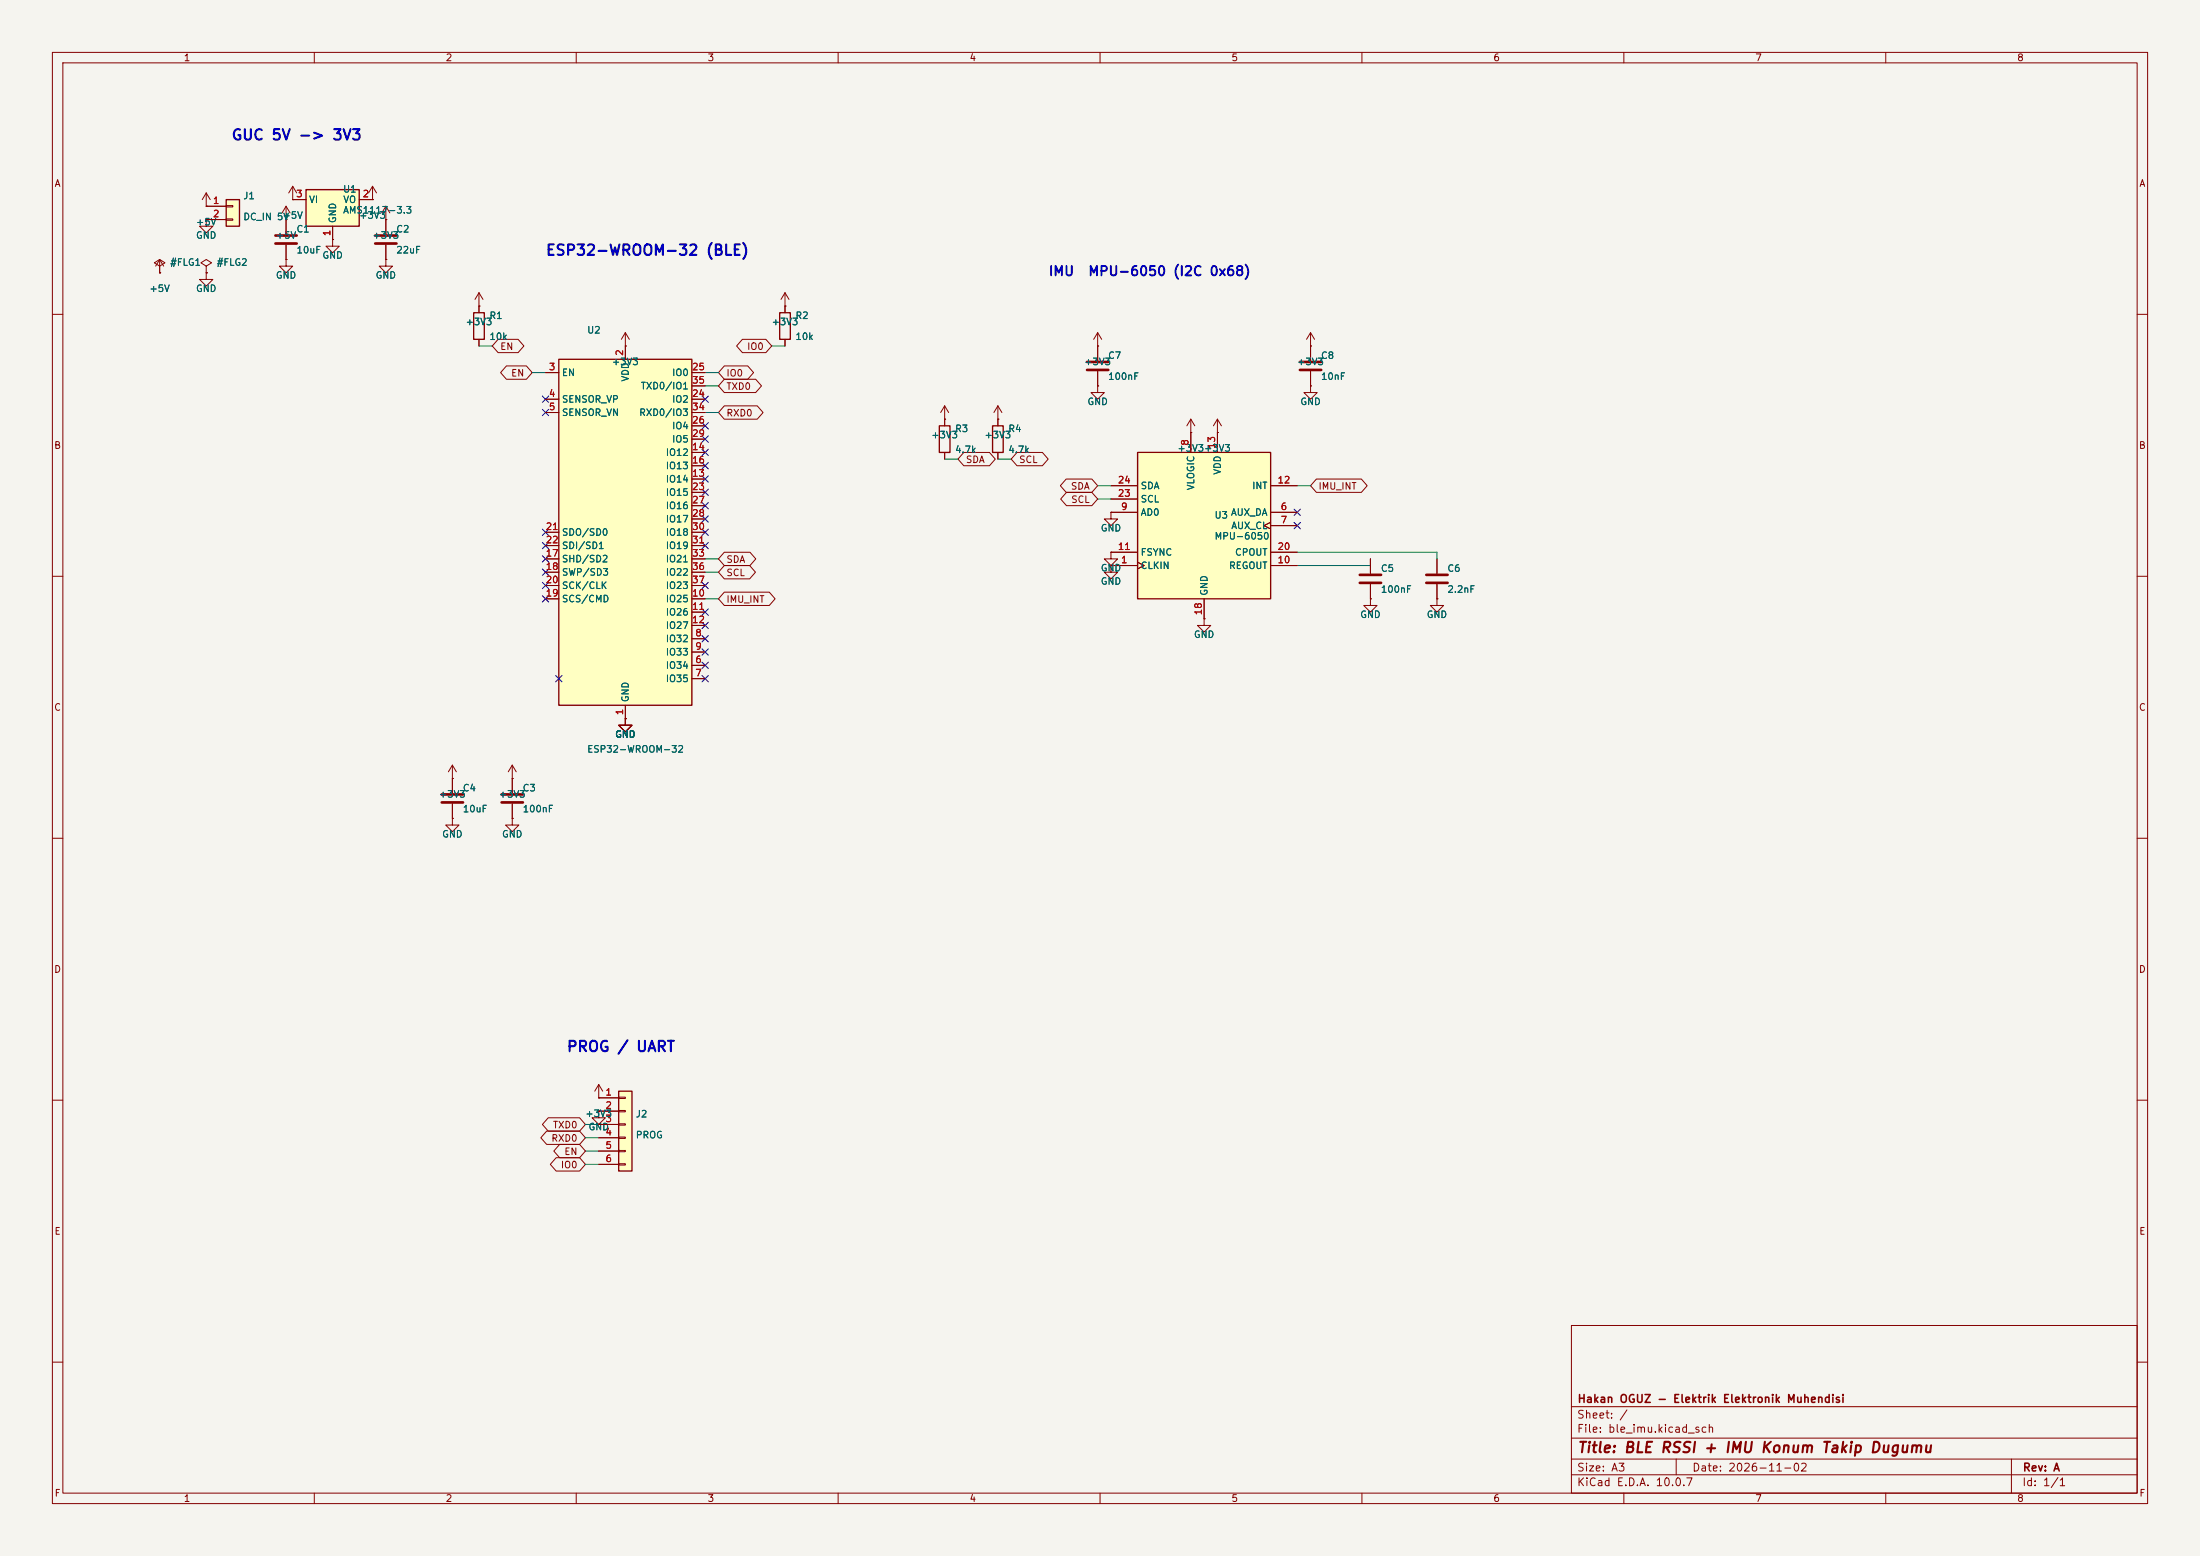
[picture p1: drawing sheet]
<svg xmlns="http://www.w3.org/2000/svg" width="420mm" height="297mm" viewBox="0 0 420 297" stroke-linecap="round" stroke-linejoin="round" font-family="sans-serif">
<path d="M0 0h420v297h-420z" fill="#f5f4ef" stroke="#f5f4ef" stroke-width=".19"/>
<g fill="none" stroke="#840000" stroke-width=".19">
<path d="M10 10h400v277h-400zM12 12h396v273h-396zM60 10v2M110 10v2M160 10v2M210 10v2M260 10v2M310 10v2M360 10v2M10 60h2M408 60h2M10 110h2"/>
<path d="M408 110h2M10 160h2M408 160h2M10 210h2M408 210h2M300 253h108v32h-108zM10 260h2M300 278.5h108M300 274.5h108M300 268.5h108M320 278.5v3M384 278.5v6.5"/>
<path d="M408 260h2M60 285v2M110 285v2M160 285v2M210 285v2M260 285v2M300 281.5h108M310 285v2M360 285v2"/>
</g>
<path d="M106.7 68.6h25.4v66h-25.4z" fill="#ffffc2"/>
<path d="M148.8 59.7h2.1v5.1h-2.1zM106.7 68.6h25.4v66h-25.4zM179.3 81.3h2.1v5.1h-2.1zM189.5 81.3h2v5.1h-2z" fill="none" stroke="#840000" stroke-width=".25"/>
<g fill="none" stroke="#840000" stroke-width=".19">
<path d="M73.7 49.5v1.3h1.2l-1.2 1.3-1.3-1.3h1.3M73.7 49.5h.1M149.9 58.4v1.3M104.1 71.1h2.6M104.1 76.2h2.6M104.1 78.7h2.6M119.4 66h.1M119.4 63.5v5.1M119.4 63.5l-.8 1.3M119.4 63.5l.7 1.3M132.1 71.1h2.5M132.1 76.2h2.5"/>
<path d="M132.1 78.7h2.5M132.1 73.7h2.5M149.9 64.8v1.2M190.5 77.5v3.8M190.5 77.5l-.8 1.2M190.5 77.5l.8 1.2M209.5 66h.1M209.5 73.7v1.2h1.3l-1.3 1.3-1.2-1.3h1.2M209.5 73.7h.1M209.5 63.5l-.7 1.3M209.5 63.5l.8 1.3M209.5 63.5v5.3"/>
<path d="M209.5 70.9v2.8M132.1 91.4h2.5M132.1 86.4h2.5M132.1 88.9h2.5M132.1 94h2.5M132.1 81.3h2.5M132.1 96.5h2.5M132.1 99.1h2.5M132.1 83.8h2.5M180.3 80v1.3M180.3 86.4v1.2M190.5 80h.1"/>
<path d="M190.5 86.4v1.2M232.4 82.6h.1M232.4 80l-.8 1.3M232.4 80l.8 1.3M232.4 80v2.6M104.1 114.3h2.6M104.1 106.7h2.6M104.1 109.2h2.6M104.1 111.8h2.6M104.1 101.6h2.6M104.1 104.1h2.6M132.1 114.3h2.5"/>
<path d="M132.1 116.8h2.5M132.1 119.4h2.5M132.1 106.7h2.5M132.1 109.2h2.5M132.1 111.8h2.5M132.1 101.6h2.5M132.1 104.1h2.5M212.1 105.4v1.3h1.3l-1.3 1.3-1.3-1.3h1.3M212.1 105.4h.1M119.4 137.2v1.2h1.2l-1.2 1.3-1.3-1.3h1.3M119.4 137.2h.1M119.4 134.6v2.6"/>
<path d="M132.1 127h2.5M132.1 129.5h2.5M132.1 121.9h2.5M132.1 124.5h2.5M86.4 148.6h.1M86.4 146.1l-.8 1.2M86.4 146.1l.7 1.2M86.4 146.1v5.3M86.4 153.4v2.8M97.8 156.2v1.3h1.3l-1.3 1.3-1.3-1.3h1.3M97.8 156.2h.1M97.8 148.6v2.8"/>
<path d="M97.8 153.4v2.8"/>
</g>
<path d="M207.5 69.1h4.1M207.5 70.6h4.1M84.3 151.6h4.1M84.3 153.2h4.1M95.8 151.6h4M95.8 153.2h4" fill="none" stroke="#840000" stroke-width=".51"/>
<path d="M58.4 36.2h10.2v7h-10.2z" fill="#ffffc2"/>
<path d="M58.4 36.2h10.2v7h-10.2zM90.4 59.7h2.1v5.1h-2.1z" fill="none" stroke="#840000" stroke-width=".25"/>
<g fill="none" stroke="#840000" stroke-width=".19">
<path d="M39.4 39.4h.1M39.4 36.8l-.8 1.3M39.4 36.8l.7 1.3M39.4 36.8v2.6M54.6 39.4l-.8 1.2M54.6 39.4l.8 1.2M54.6 39.4v5.3M55.9 38.1h.1M55.9 38.1h2.5M55.9 35.6l-.8 1.2M55.9 35.6l.7 1.2M55.9 35.6v2.5"/>
<path d="M68.6 38.1h2.5M71.1 38.1h.1M71.1 35.6l-.7 1.2M71.1 35.6l.8 1.2M71.1 35.6v2.5M73.7 39.4v5.3M73.7 39.4l-.8 1.2M73.7 39.4l.7 1.2M30.5 50.8l1-.6-1-.7-1 .7 1 .6v1.3M30.5 52.1h.1M30.5 49.5l-.8 1.3M30.5 49.5l.7 1.3"/>
<path d="M30.5 49.5v2.6M39.4 50.8l1-.6-1-.7-1 .7 1 .6v1.3M39.4 52.1h.1M39.4 41.9v1.3h1.2l-1.2 1.3-1.3-1.3h1.3M39.4 41.9h.1M54.6 41.9h.1M54.6 49.5v1.3h1.3l-1.3 1.3-1.3-1.3h1.3M54.6 49.5h.1M54.6 46.7v2.8M63.5 45.7v1.3h1.3l-1.3 1.3-1.3-1.3h1.3M63.5 45.7h.1M63.5 43.2v2.5"/>
<path d="M73.7 41.9h.1M73.7 46.7v2.8M91.4 58.4h.1M91.4 55.9v3.8M91.4 55.9l-.7 1.3M91.4 55.9l.8 1.3M149.9 58.4h.1M149.9 55.9l-.8 1.3M149.9 55.9l.7 1.3M149.9 55.9v2.5M91.4 64.8v1.2M180.3 77.5l-.7 1.2"/>
<path d="M180.3 77.5l.8 1.2M180.3 77.5v2.5M180.3 80h.1M261.6 114.3v1.3h1.3l-1.3 1.2-1.3-1.2h1.3M261.6 114.3h.1M261.6 106.7v2.8M261.6 111.5v2.8"/>
</g>
<path d="M52.6 45h4M52.6 46.5h4M71.6 45h4.1M71.6 46.5h4.1M259.6 109.7h4.1M259.6 111.3h4.1" fill="none" stroke="#840000" stroke-width=".51"/>
<path d="M43.2 38.1h2.5v5.1h-2.5z" fill="#ffffc2"/>
<path d="M43.2 38.1h2.5v5.1h-2.5z" fill="none" stroke="#840000" stroke-width=".25"/>
<path d="M39.4 39.4h3.8M43.2 39.2h1.2v.3h-1.2zM39.4 52.1v1.2h1.2l-1.2 1.3-1.3-1.3h1.3M39.4 52.1h.1M39.4 41.9h3.8M43.2 41.8h1.2v.2h-1.2zM274.3 114.3v1.3h1.3l-1.3 1.2-1.3-1.2h1.3M274.3 114.3h.1M274.3 106.7v2.8M274.3 111.5v2.8M114.3 212.1v1.3h1.3l-1.3 1.2-1.3-1.2h1.3M114.3 212.1h.1" fill="none" stroke="#840000" stroke-width=".19"/>
<path d="M272.3 109.7h4.1M272.3 111.3h4.1" fill="none" stroke="#840000" stroke-width=".51"/>
<path d="M118.1 208.3h2.5v15.2h-2.5z" fill="#ffffc2"/>
<path d="M118.1 208.3h2.5v15.2h-2.5z" fill="none" stroke="#840000" stroke-width=".25"/>
<g fill="none" stroke="#840000" stroke-width=".19">
<path d="M250.2 66h.1M250.2 73.7v1.2h1.3l-1.3 1.3-1.3-1.3h1.3M250.2 73.7h.1M250.2 63.5v5.3M250.2 70.9v2.8M250.2 63.5l-.8 1.3M250.2 63.5l.8 1.3M212.1 97.8v1.3h1.3l-1.3 1.2-1.3-1.2h1.3M212.1 97.8h.1M227.3 82.6h.1M227.3 80l-.7 1.3M227.3 80l.8 1.3"/>
<path d="M227.3 80v2.6M212.1 108v1.2h1.3l-1.3 1.3-1.3-1.3h1.3M212.1 108h.1M86.4 156.2v1.3h1.2l-1.2 1.3-1.3-1.3h1.3M86.4 156.2h.1M97.8 148.6h.1M97.8 146.1l-.8 1.2M97.8 146.1l.8 1.2M97.8 146.1v2.5M114.3 209.6h.1M114.3 209.6h3.8M114.3 212.1h3.8"/>
<path d="M114.3 214.6h3.8M114.3 217.2h3.8M114.3 219.7h3.8M114.3 207l-.8 1.3M114.3 207l.8 1.3M114.3 207v2.6M118.1 209.4h1.3v.3h-1.3zM118.1 212h1.3v.2h-1.3zM118.1 214.5h1.3v.3h-1.3zM118.1 217h1.3v.3h-1.3zM118.1 219.6h1.3v.2h-1.3zM114.3 222.2h3.8"/>
<path d="M118.1 222.1h1.3v.3h-1.3z"/>
</g>
<path d="M248.2 69.1h4M248.2 70.6h4" fill="none" stroke="#840000" stroke-width=".51"/>
<path d="M217.2 86.4h25.4v27.9h-25.4z" fill="#ffffc2"/>
<path d="M217.2 86.4h25.4v27.9h-25.4z" fill="none" stroke="#840000" stroke-width=".25"/>
<g fill="none" stroke="#840000" stroke-width=".19">
<path d="M39.4 39.4h.1M39.4 39.4h3.8M55.9 38.1h.1M55.9 38.1h2.5M68.6 38.1h2.5M71.1 38.1h.1M30.5 52.1h.1M39.4 52.1h.1M39.4 41.9h.1M39.4 41.9h3.8M54.6 41.9h.1M54.6 49.5h.1"/>
<path d="M54.6 41.9v2.8M54.6 46.7v2.8M63.5 45.7h.1M63.5 43.2v2.5M73.7 49.5h.1M73.7 41.9h.1M73.7 41.9v2.8M73.7 46.7v2.8M91.4 58.4h.1M91.4 58.4v1.3M149.9 58.4h.1M149.9 58.4v1.3"/>
<path d="M91.4 64.8v1.2M95.1 64.8h3.8l1.1 1.2-1.1 1.3h-3.8l-1.1-1.3zM96.7 69.8h3.8l1.1 1.3-1.1 1.3h-3.8l-1.1-1.3zM104.1 71.1h2.6M104.1 76.2h2.6M104.1 78.7h2.6M119.4 66h.1M119.4 66v2.6M132.1 71.1h2.5M132.1 76.2h2.5M132.1 78.7h2.5M132.1 73.7h2.5"/>
<path d="M138.3 69.8h4.5l1.1 1.3-1.1 1.3h-4.5l-1.1-1.3zM138.3 77.5h6.3l1.1 1.2-1.1 1.3h-6.3l-1.1-1.3zM138.3 72.4h6l1.1 1.3-1.1 1.2h-6l-1.1-1.2zM141.7 64.8h4.5l1.1 1.2-1.1 1.3h-4.5l-1.1-1.3zM149.9 64.8v1.2M209.5 66h.1M209.5 73.7h.1M209.5 66v2.8M209.5 70.9v2.8M250.2 66h.1M250.2 73.7h.1M250.2 66v2.8"/>
<path d="M250.2 70.9v2.8M132.1 91.4h2.5M132.1 86.4h2.5M132.1 88.9h2.5M132.1 94h2.5M132.1 81.3h2.5M132.1 96.5h2.5M132.1 99.1h2.5M132.1 83.8h2.5M180.3 80h.1M180.3 80v1.3M180.3 86.4v1.2"/>
<path d="M184 86.4h4.9l1.1 1.2-1.1 1.3h-4.9l-1.1-1.3zM190.5 80h.1M190.5 80v1.3M190.5 86.4v1.2M194.2 86.4h4.8l1.1 1.2-1.1 1.3h-4.8l-1.2-1.3zM203.5 91.4h4.9l1.1 1.3-1.1 1.3h-4.9l-1.1-1.3zM203.6 94h4.8l1.1 1.3-1.1 1.2h-4.8l-1.1-1.2zM212.1 97.8h.1M212.1 97.8h5.1M212.1 92.7h5.1M212.1 95.3h5.1M227.3 82.6h.1"/>
<path d="M227.3 82.6v3.8M232.4 82.6h.1M232.4 82.6v3.8M242.6 99.7l-1.3 .6 1.3 .7M242.6 97.8h5M242.6 92.7h5M251.3 91.4h8.6l1.1 1.3-1.1 1.3h-8.6l-1.1-1.3zM104.1 114.3h2.6M104.1 106.7h2.6M104.1 109.2h2.6M104.1 111.8h2.6M104.1 101.6h2.6"/>
<path d="M104.1 104.1h2.6M132.1 114.3h2.5M132.1 116.8h2.5M132.1 119.4h2.5M132.1 106.7h2.5M132.1 109.2h2.5M132.1 111.8h2.5M132.1 101.6h2.5M132.1 104.1h2.5M138.3 105.4h4.9l1.1 1.3-1.1 1.3h-4.9l-1.1-1.3zM138.3 107.9h4.8l1.1 1.3-1.1 1.3h-4.8l-1.1-1.3zM138.3 113h8.6l1.1 1.3-1.1 1.3h-8.6l-1.1-1.3z"/>
<path d="M212.1 108h.1M212.1 105.4h.1M212.1 108h5.1M212.1 105.4h5.1M217.2 107.3l1.2 .7-1.2 .6M229.9 118.1v1.3h1.2l-1.2 1.3-1.3-1.3h1.3M229.9 118.1h.1M229.9 114.3v3.8M242.6 108h5M242.6 100.3h5M242.6 105.4h5M261.6 114.3h.1"/>
<path d="M261.6 106.7v2.8M261.6 111.5v2.8M274.3 114.3h.1M274.3 106.7v2.8M274.3 111.5v2.8M119.4 137.2h.1M119.4 134.6v2.6M132.1 127h2.5M132.1 129.5h2.5M132.1 121.9h2.5M132.1 124.5h2.5M86.4 156.2h.1"/>
<path d="M86.4 148.6h.1M86.4 148.6v2.8M86.4 153.4v2.8M97.8 148.6h.1M97.8 156.2h.1M97.8 148.6v2.8M97.8 153.4v2.8M104.4 215.9h6.2l1.2 1.3-1.2 1.2h-6.2l-1.2-1.2zM104.7 213.4h5.9l1.2 1.2-1.2 1.3h-5.9l-1.2-1.3zM106.8 218.4h3.8l1.2 1.3-1.2 1.3h-3.8l-1.1-1.3zM114.3 212.1h.1M114.3 209.6h.1"/>
<path d="M114.3 209.6h3.8M114.3 212.1h3.8M114.3 214.6h3.8M114.3 217.2h3.8M114.3 219.7h3.8M106.2 221h4.4l1.2 1.2-1.2 1.3h-4.4l-1.1-1.3zM114.3 222.2h3.8"/>
</g>
<g fill="none" stroke="#009600" stroke-width=".19">
<path d="M91.4 66h2.6M101.6 71.1h2.5M134.6 73.7h2.6M134.6 71.1h2.6M134.6 78.7h2.6M147.3 66h2.6M180.3 87.6h2.6M190.5 87.6h2.5M209.5 92.7h2.6M209.5 95.3h2.6M247.6 92.7h2.6M134.6 106.7h2.6"/>
<path d="M134.6 114.3h2.6M134.6 109.2h2.6M247.6 105.4h26.7v1.3M261.6 106.7v1.3h-14M111.8 217.2h2.5M111.8 219.7h2.5M111.8 214.6h2.5M111.8 222.2h2.5"/>
</g>
<g fill="none" stroke="#000084" stroke-width=".19">
<path d="M103.5 75.6l1.2 1.2M103.5 78.1l1.2 1.2M104.7 75.6l-1.2 1.2M104.7 78.1l-1.2 1.2M134 75.6l1.2 1.2M135.2 75.6l-1.2 1.2M134 90.8l1.2 1.2M134 93.4l1.2 1.2M134 95.9l1.2 1.2M134 98.5l1.2 1.2M134 88.3l1.2 1.2M134 80.7l1.2 1.2"/>
<path d="M134 85.8l1.2 1.2M134 83.2l1.2 1.2M135.2 90.8l-1.2 1.2M135.2 93.4l-1.2 1.2M135.2 95.9l-1.2 1.2M135.2 98.5l-1.2 1.2M135.2 88.3l-1.2 1.2M135.2 80.7l-1.2 1.2M135.2 85.8l-1.2 1.2M135.2 83.2l-1.2 1.2M247 97.2l1.3 1.2M247 99.7l1.3 1.2"/>
<path d="M248.3 97.2l-1.3 1.2M248.3 99.7l-1.3 1.2M103.5 106.1l1.2 1.2M103.5 108.6l1.2 1.2M103.5 113.7l1.2 1.2M103.5 103.5l1.2 1.2M103.5 101l1.2 1.2M103.5 111.2l1.2 1.2M104.7 106.1l-1.2 1.2M104.7 108.6l-1.2 1.2M104.7 113.7l-1.2 1.2M104.7 111.2l-1.2 1.2"/>
<path d="M104.7 103.5l-1.2 1.2M104.7 101l-1.2 1.2M134 111.2l1.2 1.2M134 103.5l1.2 1.2M134 116.2l1.2 1.2M134 101l1.2 1.2M134 118.8l1.2 1.2M135.2 111.2l-1.2 1.2M135.2 103.5l-1.2 1.2M135.2 116.2l-1.2 1.2M135.2 101l-1.2 1.2M135.2 118.8l-1.2 1.2"/>
<path d="M106.1 128.9l1.2 1.2M107.3 128.9l-1.2 1.2M134 126.4l1.2 1.2M134 128.9l1.2 1.2M134 121.3l1.2 1.2M134 123.9l1.2 1.2M135.2 126.4l-1.2 1.2M135.2 128.9l-1.2 1.2M135.2 121.3l-1.2 1.2M135.2 123.9l-1.2 1.2"/>
</g>
<g font-size="2" fill="#0000c2">
<text x="44.1" y="27.3">GUC 5V -&gt; 3V3</text>
<text x="104.1" y="49.3">ESP32-WROOM-32 (BLE)</text>
<text x="108.1" y="201.3">PROG / UART</text>
</g>
<text font-size="2" fill="#840000" x="301" y="277.8">Title: BLE RSSI + IMU Konum Takip Dugumu</text>
<g font-size="1.8" fill="#0000c2">
<text x="200.1" y="53.1">IMU</text>
<text x="207.6" y="53.1">MPU-6050 (I2C 0x68)</text>
</g>
<g font-size="1.5" fill="#840000">
<text x="301" y="268.1">Hakan OGUZ - Elektrik Elektronik Muhendisi</text>
<text x="300.9" y="273.8">File: ble_imu.kicad_sch</text>
<text x="300.9" y="271.1">Sheet: /</text>
<text x="300.9" y="281.2">Size: A3</text>
<text x="322.9" y="281.2">Date: 2026-11-02</text>
<text x="386" y="281.2">Rev: A</text>
<text x="300.9" y="284">KiCad E.D.A. 10.0.7</text>
<text x="385.9" y="284">Id: 1/1</text>
</g>
<g font-size="1.3" fill="#840000">
<text x="35" y="12">1</text>
<text x="85" y="12">2</text>
<text x="135" y="12">3</text>
<text x="185" y="12">4</text>
<text x="235" y="12">5</text>
<text x="285" y="12">6</text>
<text x="335" y="12">7</text>
<text x="385" y="12">8</text>
<text x="10.3" y="36">A</text>
<text x="408.3" y="36">A</text>
<text x="95.4" y="67.1">EN</text>
<text x="142.5" y="67.1">IO0</text>
<text x="97.5" y="72.2">EN</text>
<text x="138.6" y="72.2">IO0</text>
<text x="138.6" y="74.7">TXD0</text>
<text x="138.6" y="79.8">RXD0</text>
<text x="10.2" y="86">B</text>
<text x="184.3" y="88.7">SDA</text>
<text x="194.4" y="88.7">SCL</text>
<text x="408.2" y="86">B</text>
<text x="204.3" y="93.8">SDA</text>
<text x="251.6" y="93.8">IMU_INT</text>
<text x="204.4" y="96.3">SCL</text>
<text x="138.6" y="107.7">SDA</text>
<text x="138.6" y="110.3">SCL</text>
<text x="138.6" y="115.4">IMU_INT</text>
<text x="10.2" y="136">C</text>
<text x="408.2" y="136">C</text>
<text x="10.2" y="186">D</text>
<text x="408.2" y="186">D</text>
<text x="105.4" y="215.7">TXD0</text>
<text x="105.1" y="218.2">RXD0</text>
<text x="107.6" y="220.8">EN</text>
<text x="107" y="223.3">IO0</text>
<text x="10.3" y="236">E</text>
<text x="408.3" y="236">E</text>
<text x="10.3" y="286">F</text>
<text x="35" y="287">1</text>
<text x="85" y="287">2</text>
<text x="135" y="287">3</text>
<text x="185" y="287">4</text>
<text x="235" y="287">5</text>
<text x="285" y="287">6</text>
<text x="335" y="287">7</text>
<text x="385" y="287">8</text>
<text x="408.3" y="286">F</text>
</g>
<g font-size="1.3" fill="#a90000">
<text x="40.5" y="39.2">1</text>
<text x="40.5" y="41.8">2</text>
<text x="56.4" y="38">3</text>
<text x="69.1" y="38">2</text>
<text x="63.4" y="45.2" transform="rotate(-90 63.4 45.2)">1</text>
<text x="104.7" y="71">3</text>
<text x="119.2" y="68" transform="rotate(-90 119.2 68)">2</text>
<text x="132" y="71">25</text>
<text x="104.7" y="76.1">4</text>
<text x="132" y="76.1">24</text>
<text x="132" y="73.5">35</text>
<text x="104.7" y="78.6">5</text>
<text x="132" y="81.1">26</text>
<text x="132" y="83.7">29</text>
<text x="132" y="78.6">34</text>
<text x="132" y="86.2">14</text>
<text x="132" y="88.8">16</text>
<text x="227.2" y="85.2" transform="rotate(-90 227.2 85.2)">8</text>
<text x="232.3" y="85.8" transform="rotate(-90 232.3 85.8)">13</text>
<text x="132" y="91.3">13</text>
<text x="132" y="93.8">23</text>
<text x="213.3" y="95.1">23</text>
<text x="213.3" y="92.6">24</text>
<text x="243.8" y="92.6">12</text>
<text x="104.1" y="101.5">21</text>
<text x="132" y="96.4">27</text>
<text x="132" y="98.9">28</text>
<text x="132" y="101.5">30</text>
<text x="213.9" y="97.7">9</text>
<text x="244.4" y="97.7">6</text>
<text x="244.4" y="100.2">7</text>
<text x="104.1" y="106.5">17</text>
<text x="104.1" y="104">22</text>
<text x="132" y="104">31</text>
<text x="132" y="106.5">33</text>
<text x="213.3" y="105.3">11</text>
<text x="213.9" y="107.8">1</text>
<text x="243.8" y="107.8">10</text>
<text x="243.8" y="105.3">20</text>
<text x="104.1" y="109.1">18</text>
<text x="104.1" y="111.6">20</text>
<text x="132" y="109.1">36</text>
<text x="132" y="111.6">37</text>
<text x="104.1" y="114.2">19</text>
<text x="132" y="114.2">10</text>
<text x="132" y="116.7">11</text>
<text x="132" y="119.2">12</text>
<text x="229.7" y="117.5" transform="rotate(-90 229.7 117.5)">18</text>
<text x="132.6" y="121.8">8</text>
<text x="132.6" y="124.3">9</text>
<text x="132.6" y="126.9">6</text>
<text x="132.6" y="129.4">7</text>
<text x="119.2" y="136.6" transform="rotate(-90 119.2 136.6)">1</text>
<text x="115.5" y="209.4">1</text>
<text x="115.5" y="212">2</text>
<text x="115.5" y="214.5">3</text>
<text x="115.5" y="217">4</text>
<text x="115.5" y="219.6">5</text>
<text x="115.5" y="222.1">6</text>
</g>
<g font-size="1.3" fill="#006464">
<text x="46.3" y="38.3">J1</text>
<text x="58.9" y="39.1">VI</text>
<text x="65.4" y="37.1">U1</text>
<text x="65.4" y="41.1">AMS1117-3.3</text>
<text x="65.4" y="39.1">VO</text>
<text x="37.3" y="45.9">GND</text>
<text x="37.3" y="43.3">+5V</text>
<text x="46.3" y="42.3">DC_IN 5V</text>
<text x="52.5" y="45.9">+5V</text>
<text x="53.8" y="42.1">+5V</text>
<text x="56.5" y="44.7">C1</text>
<text x="64.5" y="42.7" transform="rotate(-90 64.5 42.7)">GND</text>
<text x="68.5" y="42.1">+3V3</text>
<text x="71" y="45.9">+3V3</text>
<text x="75.5" y="44.7">C2</text>
<text x="32.4" y="51">#FLG1</text>
<text x="41.3" y="51">#FLG2</text>
<text x="52.5" y="53.5">GND</text>
<text x="56.5" y="48.7">10uF</text>
<text x="61.4" y="49.7">GND</text>
<text x="71.6" y="53.5">GND</text>
<text x="75.5" y="48.7">22uF</text>
<text x="28.4" y="56">+5V</text>
<text x="37.3" y="56">GND</text>
<text x="88.8" y="62.4">+3V3</text>
<text x="93.3" y="61.2">R1</text>
<text x="93.3" y="65.2">10k</text>
<text x="112" y="64">U2</text>
<text x="147.2" y="62.4">+3V3</text>
<text x="151.7" y="61.2">R2</text>
<text x="151.7" y="65.2">10k</text>
<text x="116.7" y="70">+3V3</text>
<text x="206.9" y="70">+3V3</text>
<text x="211.4" y="68.8">C7</text>
<text x="247.5" y="70">+3V3</text>
<text x="252.1" y="68.8">C8</text>
<text x="107.2" y="72.1">EN</text>
<text x="107.2" y="77.2">SENSOR_VP</text>
<text x="120.3" y="72.9" transform="rotate(-90 120.3 72.9)">VDD</text>
<text x="122.2" y="74.6">TXD0/IO1</text>
<text x="128.2" y="77.2">IO2</text>
<text x="128.2" y="72.1">IO0</text>
<text x="207.5" y="77.6">GND</text>
<text x="211.4" y="72.8">100nF</text>
<text x="248.1" y="77.6">GND</text>
<text x="252.1" y="72.8">10nF</text>
<text x="107.2" y="79.7">SENSOR_VN</text>
<text x="121.9" y="79.7">RXD0/IO3</text>
<text x="128.2" y="82.2">IO4</text>
<text x="177.7" y="84">+3V3</text>
<text x="182.2" y="82.8">R3</text>
<text x="187.8" y="84">+3V3</text>
<text x="192.4" y="82.8">R4</text>
<text x="127" y="87.3">IO12</text>
<text x="127" y="89.9">IO13</text>
<text x="128.2" y="84.8">IO5</text>
<text x="182.2" y="86.8">4.7k</text>
<text x="192.4" y="86.8">4.7k</text>
<text x="224.7" y="86.5">+3V3+3V3</text>
<text x="127" y="92.4">IO14</text>
<text x="127" y="94.9">IO15</text>
<text x="217.7" y="93.7">SDA</text>
<text x="228.3" y="93.7" transform="rotate(-90 228.3 93.7)">VLOGIC</text>
<text x="233.4" y="90.7" transform="rotate(-90 233.4 90.7)">VDD</text>
<text x="238.9" y="93.7">INT</text>
<text x="127" y="97.5">IO16</text>
<text x="127" y="100">IO17</text>
<text x="210" y="101.8">GND</text>
<text x="217.7" y="98.8">AD0</text>
<text x="217.7" y="96.2">SCL</text>
<text x="231.8" y="99.3">U3</text>
<text x="234.9" y="98.8">AUX_DA</text>
<text x="234.9" y="101.3">AUX_CL</text>
<text x="107.2" y="107.6">SHD/SD2</text>
<text x="107.2" y="102.6">SDO/SD0</text>
<text x="107.2" y="105.1">SDI/SD1</text>
<text x="127" y="102.6">IO18</text>
<text x="127" y="105.1">IO19</text>
<text x="127" y="107.6">IO21</text>
<text x="217.7" y="106.4">FSYNC</text>
<text x="231.8" y="103.3">MPU-6050</text>
<text x="235.7" y="106.4">CPOUT</text>
<text x="107.2" y="110.2">SWP/SD3</text>
<text x="107.2" y="112.7">SCK/CLK</text>
<text x="127" y="110.2">IO22</text>
<text x="127" y="112.7">IO23</text>
<text x="210" y="109.4">GND</text>
<text x="210" y="111.9">GND</text>
<text x="217.7" y="108.9">CLKIN</text>
<text x="230.8" y="113.8" transform="rotate(-90 230.8 113.8)">GND</text>
<text x="234.5" y="108.9">REGOUT</text>
<text x="263.5" y="109.5">C5</text>
<text x="263.5" y="113.5">100nF</text>
<text x="276.2" y="109.5">C6</text>
<text x="276.2" y="113.5">2.2nF</text>
<text x="107.2" y="115.3">SCS/CMD</text>
<text x="127" y="115.3">IO25</text>
<text x="127" y="117.8">IO26</text>
<text x="259.6" y="118.3">GND</text>
<text x="272.3" y="118.3">GND</text>
<text x="127" y="122.9">IO32</text>
<text x="127" y="125.4">IO33</text>
<text x="127" y="120.3">IO27</text>
<text x="227.8" y="122.1">GND</text>
<text x="127" y="128">IO34</text>
<text x="127" y="130.5">IO35</text>
<text x="120.3" y="134.1" transform="rotate(-90 120.3 134.1)">GND</text>
<text x="112" y="144">ESP32-WROOM-32</text>
<text x="117.3" y="141.1">GND</text>
<text x="83.7" y="152.6">+3V3</text>
<text x="88.2" y="151.4">C4</text>
<text x="88.2" y="155.4">10uF</text>
<text x="95.1" y="152.6">+3V3</text>
<text x="99.7" y="151.4">C3</text>
<text x="99.7" y="155.4">100nF</text>
<text x="84.3" y="160.2">GND</text>
<text x="95.7" y="160.2">GND</text>
<text x="111.6" y="213.5">+3V3</text>
<text x="121.3" y="213.6">J2</text>
<text x="112.2" y="216.1">GND</text>
<text x="121.3" y="217.6">PROG</text>
</g>
</svg>
